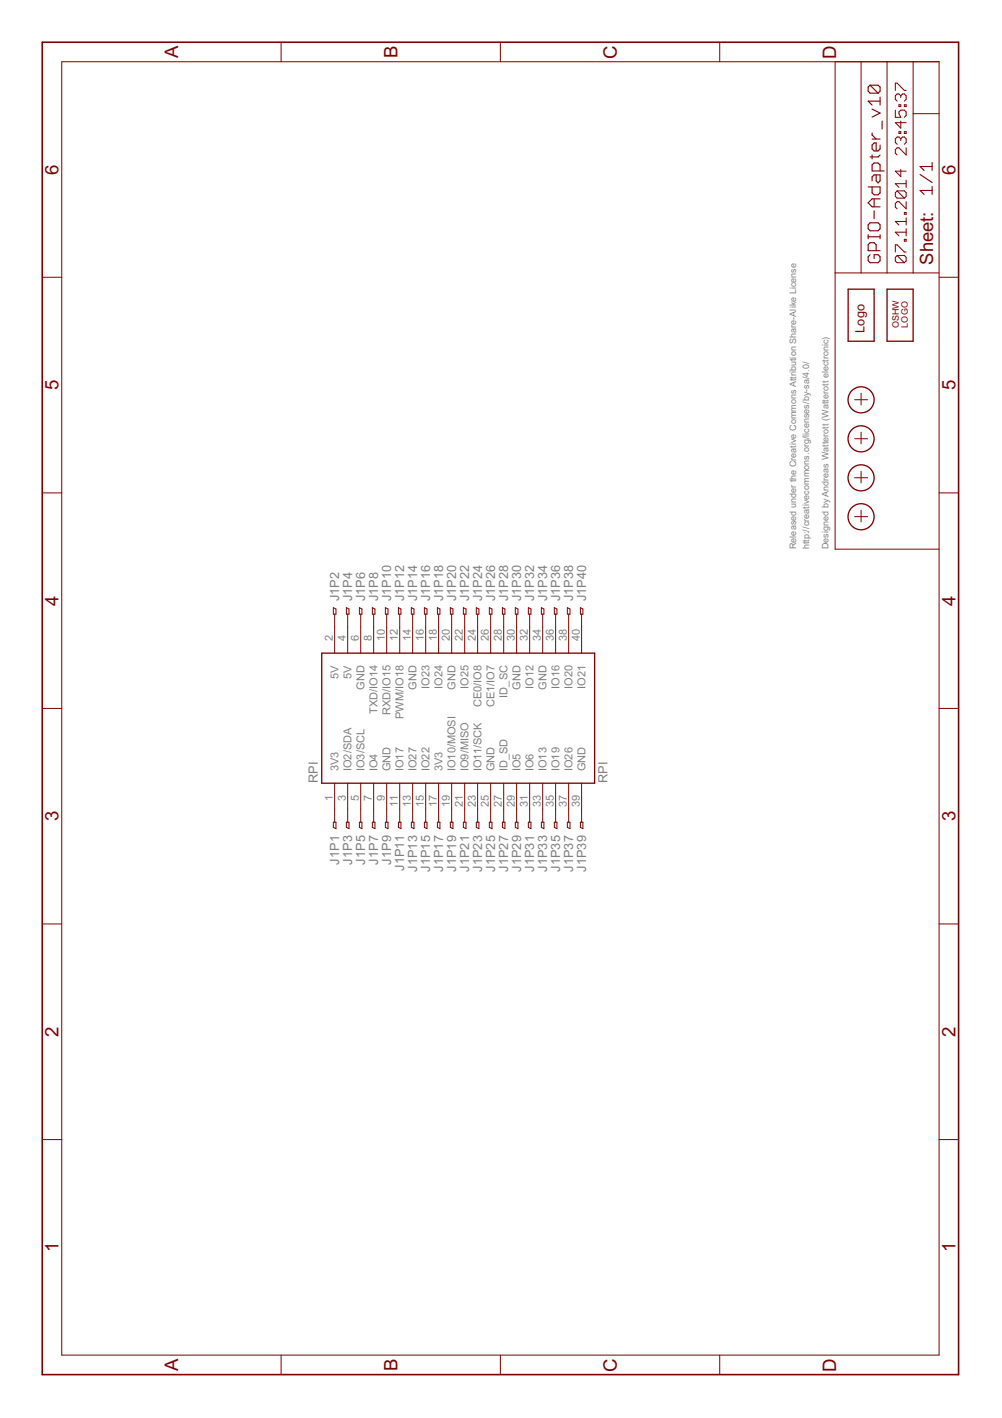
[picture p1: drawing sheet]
<svg xmlns="http://www.w3.org/2000/svg" width="210mm" height="297mm" viewBox="0 0 210 297" stroke-linecap="round" stroke-linejoin="round" font-family="sans-serif">
<g fill="none" stroke="#800000" stroke-width=".21">
<path d="M12.9 12.9h183.8v271h-183.8zM58.9 8.8v4.1M104.8 8.8v4.1M150.8 8.8v4.1M174.9 12.9v102.1h21.8M180.4 12.9v44.3M185.8 12.9v44.3M187.6 18.9v-1.5h.3l1.5 1.5h.4M191.3 12.9v44.3M187.6 23.1v1.5h1.1l-.4-.8v-.3l.4-.4h.7l.4 .4v.7l-.4 .4M187.9 40l-.3 .4v.7l.3 .4h1.5M187.9 40h1.5l.4 .4v.7l-.4 .4"/>
<path d="M187.9 40l1.5 1.5M188.3 21.9h.4v.4h-.4zM188.3 27.6h.4v.4h-.4zM188.7 20.1l-.4-.4h-.4l-.3 .4v.7l.3 .4M188.7 29.1l-.4-.4h-.4l-.3 .4v.7l.3 .4M188.7 20.1l.4-.4h.3l.4 .4v.7l-.4 .4M188.7 29.1l.4-.4h.3l.4 .4v.7l-.4 .4M188.7 35.5v1.5l-1.1-1.1h2.2M188.7 20.1v.3M188.7 25.3v1.5l-1.1-1.1h2.2M188.7 29.1v.4M189.4 21.9h.4v.4h-.4z"/>
<path d="M189.4 27.6h.4v.4h-.4zM189.8 31v1.5l-1.5-1.5h-.4l-.3 .3v.8l.3 .4M189.8 37.7v1.5M189.8 38.5h-2.2l.7 .7M191.3 23.8h5.4M8.8 58.1h4.1M174.9 57.2h21.8M187.6 52.8v-1.5h.3l1.5 1.5h.4M187.9 53.5l-.3 .4v.8l.3 .3h1.5M187.9 53.5h1.5l.4 .4v.8l-.4 .3M187.9 53.5l1.5 1.5M189.4 44.5h.4v.4h-.4z"/>
<path d="M189.4 50.1h.4v.4h-.4zM189.8 42.2v1.6l-1.5-1.6h-.4l-.3 .4v.8l.3 .4M189.8 45.6v1.5M189.8 47.9v1.5M189.8 48.6h-2.2l.7 .8M189.8 46.4h-2.2l.7 .7M196.7 58.1h4.1M179 91.9h2.8M179 83.7h2.8M180.4 82.4v2.4M180.4 90.5v2.5M180.4 98.7v2.5"/>
<path d="M8.8 103.3h4.1M179 108.2h2.8M179 100.1h2.8M180.4 106.9v2.4M196.7 103.3h4.1M69.8 127.3l.6 .3v1.1h-.6zM70.1 128.7v8.1M72.6 127.3l.5 .3v1.1h-.5zM72.8 128.7v8.1M75.3 127.3l.5 .3v1.1h-.5zM75.6 128.7v8.1M78 127.3l.5 .3v1.1h-.5z"/>
<path d="M78.3 128.7v8.1M80.7 127.3l.6 .3v1.1h-.6zM81 128.7v8.1M83.5 127.3l.5 .3v1.1h-.5zM83.7 128.7v8.1M86.2 127.3l.5 .3v1.1h-.5zM86.4 128.7v8.1M88.9 127.3l.6 .3v1.1h-.6zM89.2 128.7v8.1M91.6 127.3l.6 .3v1.1h-.6zM91.9 128.7v8.1M94.3 127.3l.6 .3v1.1h-.6z"/>
<path d="M94.6 128.7v8.1M97.1 127.3l.5 .3v1.1h-.5zM97.3 128.7v8.1M99.8 127.3l.5 .3v1.1h-.5zM100.1 128.7v8.1M102.5 127.3l.6 .3v1.1h-.6zM102.8 128.7v8.1M105.2 127.3l.6 .3v1.1h-.6zM105.5 128.7v8.1M107.9 127.3l.6 .3v1.1h-.6zM108.2 128.7v8.1M110.7 127.3l.5 .3v1.1h-.5z"/>
<path d="M111 128.7v8.1M113.4 127.3l.5 .3v1.1h-.5zM113.7 128.7v8.1M116.1 127.3l.6 .3v1.1h-.6zM116.4 128.7v8.1M118.9 127.3l.5 .3v1.1h-.5zM119.1 128.7v8.1M121.6 127.3l.5 .3v1.1h-.5zM121.8 128.7v8.1M8.8 148.4h4.1M196.7 148.4h4.1M69.8 172.2h.6v1.4l-.6-.3z"/>
<path d="M70.1 164.1v8.1M72.6 172.2h.5v1.4l-.5-.3zM72.8 164.1v8.1M75.3 172.2h.5v1.4l-.5-.3zM75.6 164.1v8.1M78 172.2h.5v1.4l-.5-.3zM78.3 164.1v8.1M80.7 172.2h.6v1.4l-.6-.3zM81 164.1v8.1M83.5 172.2h.5v1.4l-.5-.3zM83.7 164.1v8.1M86.2 172.2h.5v1.4l-.5-.3z"/>
<path d="M86.4 164.1v8.1M88.9 172.2h.6v1.4l-.6-.3zM89.2 164.1v8.1M91.6 172.2h.6v1.4l-.6-.3zM91.9 164.1v8.1M94.3 172.2h.6v1.4l-.6-.3zM94.6 164.1v8.1M97.1 172.2h.5v1.4l-.5-.3zM97.3 164.1v8.1M99.8 172.2h.5v1.4l-.5-.3zM100.1 164.1v8.1M102.5 172.2h.6v1.4l-.6-.3z"/>
<path d="M102.8 164.1v8.1M105.2 172.2h.6v1.4l-.6-.3zM105.5 164.1v8.1M107.9 172.2h.6v1.4l-.6-.3zM108.2 164.1v8.1M110.7 172.2h.5v1.4l-.5-.3zM111 164.1v8.1M113.4 172.2h.5v1.4l-.5-.3zM113.7 164.1v8.1M116.1 172.2h.6v1.4l-.6-.3zM116.4 164.1v8.1M118.9 172.2h.5v1.4l-.5-.3z"/>
<path d="M119.1 164.1v8.1M121.6 172.2h.5v1.4l-.5-.3zM121.8 164.1v8.1M8.8 193.5h4.1M196.7 193.5h4.1M8.8 238.7h4.1M196.7 238.7h4.1M58.9 283.9v4.1M104.8 283.9v4.1M150.8 283.9v4.1"/>
</g>
<g fill="none" stroke="#800000" stroke-width=".28">
<path d="M177.7 60.6h5.4v10.9h-5.4zM185.8 60.6h5.5v10.9h-5.5zM67.4 136.8h57.2v27.3h-57.2z"/>
<circle cx="180.4" cy="83.8" r="2.73"/>
<circle cx="180.4" cy="91.9" r="2.73"/>
<circle cx="180.4" cy="108.2" r="2.73"/>
<circle cx="180.4" cy="100.1" r="2.73"/>
</g>
<path d="M8.8 8.8h192v279.2h-192z" fill="none" stroke="#800000" stroke-width=".34"/>
<g fill="none" stroke="#800000" stroke-width=".23">
<path d="M182.3 17.8l-.4 .4v.9l.4 .4h1.6M182.3 17.8h1.6l.5 .4v.9l-.5 .4M182.3 17.8l1.6 1.7M181.9 39.2h2.5v1.2l-.5 .4h-.8l-.4-.4v-1.2M182.7 27.9v.4l.8 .8M182.7 32.5v.8M182.7 29.1h1.7M182.7 22.9l1.7 .8-1.7 .8M183.5 36.6v1.3l.4 .4 .5-.4v-1.3h-1.3l-.4 .5v.8M184.4 20.3v1.7M184.4 30.4v.8l-.5 .4h-.8l-.4-.4v-.8l.4-.4h.4v1.6M184.4 35.8v-1.3l-.5-.4h-.8l-.4 .4v1.3h2.5"/>
<path d="M184.4 32.5l-.5 .4h-1.6M184.4 21.2h-2.5l.8 .8M184.8 25.4v1.6M192.7 36.6l2.6 1.6M195.3 39.9h-2.6l.9 .8M195.3 34v1.7M195.3 39.1v1.6M195.3 34.9h-2.6l.9 .8M181.9 49.2v.8M181.9 49.6h2.5M182.3 53.4l-.4 .4v.8l.4 .4h1.6l.5-.4v-.8l-.5-.4h-.8v.8M182.3 46.7h1.6l.5 .4v.8l-.5 .4h-1.6l-.4-.4v-.8z"/>
<path d="M183.1 41.7v1.6M183.1 44.2v1.6M183.5 52.5v-1.2l-.4-.5h-.8l-.4 .5v1.2h2.5M184.4 49.2v.8M184.4 41.7h-1.7l-.8 .8 .8 .8h1.7"/>
</g>
<g font-size="4.4" fill="#800000">
<text x="37.3" y="12.2" transform="rotate(-90 37.3 12.2)">A</text>
<text x="83.2" y="12.2" transform="rotate(-90 83.2 12.2)">B</text>
<text x="129.2" y="12.3" transform="rotate(-90 129.2 12.3)">C</text>
<text x="175.1" y="12.3" transform="rotate(-90 175.1 12.3)">D</text>
<text x="12.3" y="36.6" transform="rotate(-90 12.3 36.6)">6</text>
<text x="200.2" y="36.6" transform="rotate(-90 200.2 36.6)">6</text>
<text x="12.3" y="81.7" transform="rotate(-90 12.3 81.7)">5</text>
<text x="200.2" y="81.7" transform="rotate(-90 200.2 81.7)">5</text>
<text x="12.3" y="126.9" transform="rotate(-90 12.3 126.9)">4</text>
<text x="200.2" y="126.9" transform="rotate(-90 200.2 126.9)">4</text>
<text x="12.3" y="172.1" transform="rotate(-90 12.3 172.1)">3</text>
<text x="200.2" y="172.1" transform="rotate(-90 200.2 172.1)">3</text>
<text x="12.3" y="217.2" transform="rotate(-90 12.3 217.2)">2</text>
<text x="200.2" y="217.2" transform="rotate(-90 200.2 217.2)">2</text>
<text x="12.3" y="262.4" transform="rotate(-90 12.3 262.4)">1</text>
<text x="200.2" y="262.4" transform="rotate(-90 200.2 262.4)">1</text>
<text x="37.3" y="287.2" transform="rotate(-90 37.3 287.2)">A</text>
<text x="83.2" y="287.2" transform="rotate(-90 83.2 287.2)">B</text>
<text x="129.2" y="287.3" transform="rotate(-90 129.2 287.3)">C</text>
<text x="175.1" y="287.3" transform="rotate(-90 175.1 287.3)">D</text>
</g>
<text font-size="4.3" fill="#800000" x="195.5" y="55.4" transform="rotate(-90 195.5 55.4)">Sheet:</text>
<text font-size="3" fill="#800000" x="181.1" y="69.7" transform="rotate(-90 181.1 69.7)">Logo</text>
<g font-size="3" fill="#808080">
<text x="71.1" y="125.9" transform="rotate(-90 71.1 125.9)">J1P2</text>
<text x="73.8" y="125.9" transform="rotate(-90 73.8 125.9)">J1P4</text>
<text x="76.5" y="125.9" transform="rotate(-90 76.5 125.9)">J1P6</text>
<text x="79.2" y="125.9" transform="rotate(-90 79.2 125.9)">J1P8</text>
<text x="82" y="125.9" transform="rotate(-90 82 125.9)">J1P10</text>
<text x="84.7" y="125.9" transform="rotate(-90 84.7 125.9)">J1P12</text>
<text x="87.4" y="125.9" transform="rotate(-90 87.4 125.9)">J1P14</text>
<text x="90.1" y="125.9" transform="rotate(-90 90.1 125.9)">J1P16</text>
<text x="92.8" y="125.9" transform="rotate(-90 92.8 125.9)">J1P18</text>
<text x="95.6" y="125.9" transform="rotate(-90 95.6 125.9)">J1P20</text>
<text x="98.3" y="125.9" transform="rotate(-90 98.3 125.9)">J1P22</text>
<text x="101" y="125.9" transform="rotate(-90 101 125.9)">J1P24</text>
<text x="103.7" y="125.9" transform="rotate(-90 103.7 125.9)">J1P26</text>
<text x="106.5" y="125.9" transform="rotate(-90 106.5 125.9)">J1P28</text>
<text x="109.2" y="125.9" transform="rotate(-90 109.2 125.9)">J1P30</text>
<text x="111.9" y="125.9" transform="rotate(-90 111.9 125.9)">J1P32</text>
<text x="114.6" y="125.9" transform="rotate(-90 114.6 125.9)">J1P34</text>
<text x="117.4" y="125.9" transform="rotate(-90 117.4 125.9)">J1P36</text>
<text x="120.1" y="125.9" transform="rotate(-90 120.1 125.9)">J1P38</text>
<text x="122.8" y="125.9" transform="rotate(-90 122.8 125.9)">J1P40</text>
<text x="66.6" y="164.1" transform="rotate(-90 66.6 164.1)">RPI</text>
<text x="127.3" y="164.1" transform="rotate(-90 127.3 164.1)">RPI</text>
<text x="71.1" y="181.1" transform="rotate(-90 71.1 181.1)">J1P1</text>
<text x="73.8" y="181.1" transform="rotate(-90 73.8 181.1)">J1P3</text>
<text x="76.5" y="181.1" transform="rotate(-90 76.5 181.1)">J1P5</text>
<text x="79.2" y="181.1" transform="rotate(-90 79.2 181.1)">J1P7</text>
<text x="82" y="181.1" transform="rotate(-90 82 181.1)">J1P9</text>
<text x="84.7" y="182.4" transform="rotate(-90 84.7 182.4)">J1P11</text>
<text x="87.4" y="182.6" transform="rotate(-90 87.4 182.6)">J1P13</text>
<text x="90.1" y="182.6" transform="rotate(-90 90.1 182.6)">J1P15</text>
<text x="92.8" y="182.6" transform="rotate(-90 92.8 182.6)">J1P17</text>
<text x="95.6" y="182.6" transform="rotate(-90 95.6 182.6)">J1P19</text>
<text x="98.3" y="182.6" transform="rotate(-90 98.3 182.6)">J1P21</text>
<text x="101" y="182.6" transform="rotate(-90 101 182.6)">J1P23</text>
<text x="103.7" y="182.6" transform="rotate(-90 103.7 182.6)">J1P25</text>
<text x="106.5" y="182.6" transform="rotate(-90 106.5 182.6)">J1P27</text>
<text x="109.2" y="182.6" transform="rotate(-90 109.2 182.6)">J1P29</text>
<text x="111.9" y="182.6" transform="rotate(-90 111.9 182.6)">J1P31</text>
<text x="114.6" y="182.6" transform="rotate(-90 114.6 182.6)">J1P33</text>
<text x="117.4" y="182.6" transform="rotate(-90 117.4 182.6)">J1P35</text>
<text x="120.1" y="182.6" transform="rotate(-90 120.1 182.6)">J1P37</text>
<text x="122.8" y="182.6" transform="rotate(-90 122.8 182.6)">J1P39</text>
</g>
<g font-size="2.6" fill="#808080">
<text x="69.7" y="134.3" transform="rotate(-90 69.7 134.3)">2</text>
<text x="72.5" y="134.3" transform="rotate(-90 72.5 134.3)">4</text>
<text x="75.2" y="134.3" transform="rotate(-90 75.2 134.3)">6</text>
<text x="77.9" y="134.3" transform="rotate(-90 77.9 134.3)">8</text>
<text x="80.6" y="134.3" transform="rotate(-90 80.6 134.3)">10</text>
<text x="83.3" y="134.3" transform="rotate(-90 83.3 134.3)">12</text>
<text x="86.1" y="134.3" transform="rotate(-90 86.1 134.3)">14</text>
<text x="88.8" y="134.3" transform="rotate(-90 88.8 134.3)">16</text>
<text x="91.5" y="134.3" transform="rotate(-90 91.5 134.3)">18</text>
<text x="94.2" y="134.3" transform="rotate(-90 94.2 134.3)">20</text>
<text x="97" y="134.3" transform="rotate(-90 97 134.3)">22</text>
<text x="99.7" y="134.3" transform="rotate(-90 99.7 134.3)">24</text>
<text x="102.4" y="134.3" transform="rotate(-90 102.4 134.3)">26</text>
<text x="105.1" y="134.3" transform="rotate(-90 105.1 134.3)">28</text>
<text x="107.8" y="134.3" transform="rotate(-90 107.8 134.3)">30</text>
<text x="110.6" y="134.3" transform="rotate(-90 110.6 134.3)">32</text>
<text x="113.3" y="134.3" transform="rotate(-90 113.3 134.3)">34</text>
<text x="116" y="134.3" transform="rotate(-90 116 134.3)">36</text>
<text x="118.7" y="134.3" transform="rotate(-90 118.7 134.3)">38</text>
<text x="121.5" y="134.3" transform="rotate(-90 121.5 134.3)">40</text>
<text x="70.9" y="142.2" transform="rotate(-90 70.9 142.2)">5V</text>
<text x="73.6" y="142.2" transform="rotate(-90 73.6 142.2)">5V</text>
<text x="76.4" y="144.5" transform="rotate(-90 76.4 144.5)">GND</text>
<text x="79.1" y="149.6" transform="rotate(-90 79.1 149.6)">TXD/IO14</text>
<text x="81.8" y="149.9" transform="rotate(-90 81.8 149.9)">RXD/IO15</text>
<text x="87.3" y="144.5" transform="rotate(-90 87.3 144.5)">GND</text>
<text x="90" y="144.3" transform="rotate(-90 90 144.3)">IO23</text>
<text x="92.7" y="144.3" transform="rotate(-90 92.7 144.3)">IO24</text>
<text x="95.4" y="144.5" transform="rotate(-90 95.4 144.5)">GND</text>
<text x="98.2" y="144.3" transform="rotate(-90 98.2 144.3)">IO25</text>
<text x="100.9" y="148.2" transform="rotate(-90 100.9 148.2)">CE0/IO8</text>
<text x="103.6" y="148.2" transform="rotate(-90 103.6 148.2)">CE1/IO7</text>
<text x="106.3" y="146.1" transform="rotate(-90 106.3 146.1)">ID_SC</text>
<text x="109" y="144.5" transform="rotate(-90 109 144.5)">GND</text>
<text x="111.8" y="144.3" transform="rotate(-90 111.8 144.3)">IO12</text>
<text x="114.5" y="144.5" transform="rotate(-90 114.5 144.5)">GND</text>
<text x="117.2" y="144.3" transform="rotate(-90 117.2 144.3)">IO16</text>
<text x="119.9" y="144.3" transform="rotate(-90 119.9 144.3)">IO20</text>
<text x="122.7" y="144.3" transform="rotate(-90 122.7 144.3)">IO21</text>
<text x="84.5" y="150.7" transform="rotate(-90 84.5 150.7)">PWM/IO18</text>
<text x="70.9" y="161.6" transform="rotate(-90 70.9 161.6)">3V3</text>
<text x="73.7" y="161.6" transform="rotate(-90 73.7 161.6)">IO2/SDA</text>
<text x="76.4" y="161.6" transform="rotate(-90 76.4 161.6)">IO3/SCL</text>
<text x="79.1" y="161.6" transform="rotate(-90 79.1 161.6)">IO4</text>
<text x="81.8" y="161.6" transform="rotate(-90 81.8 161.6)">GND</text>
<text x="84.5" y="161.6" transform="rotate(-90 84.5 161.6)">IO17</text>
<text x="87.3" y="161.6" transform="rotate(-90 87.3 161.6)">IO27</text>
<text x="90" y="161.6" transform="rotate(-90 90 161.6)">IO22</text>
<text x="92.7" y="161.6" transform="rotate(-90 92.7 161.6)">3V3</text>
<text x="95.4" y="161.6" transform="rotate(-90 95.4 161.6)">IO10/MOSI</text>
<text x="98.2" y="161.6" transform="rotate(-90 98.2 161.6)">IO9/MISO</text>
<text x="100.9" y="161.6" transform="rotate(-90 100.9 161.6)">IO11/SCK</text>
<text x="103.6" y="161.6" transform="rotate(-90 103.6 161.6)">GND</text>
<text x="106.3" y="161.6" transform="rotate(-90 106.3 161.6)">ID_SD</text>
<text x="109" y="161.6" transform="rotate(-90 109 161.6)">IO5</text>
<text x="111.8" y="161.6" transform="rotate(-90 111.8 161.6)">IO6</text>
<text x="114.5" y="161.6" transform="rotate(-90 114.5 161.6)">IO13</text>
<text x="117.2" y="161.6" transform="rotate(-90 117.2 161.6)">IO19</text>
<text x="119.9" y="161.6" transform="rotate(-90 119.9 161.6)">IO26</text>
<text x="122.7" y="161.6" transform="rotate(-90 122.7 161.6)">GND</text>
<text x="69.7" y="167.9" transform="rotate(-90 69.7 167.9)">1</text>
<text x="72.5" y="167.9" transform="rotate(-90 72.5 167.9)">3</text>
<text x="75.2" y="167.9" transform="rotate(-90 75.2 167.9)">5</text>
<text x="77.9" y="167.9" transform="rotate(-90 77.9 167.9)">7</text>
<text x="80.6" y="167.9" transform="rotate(-90 80.6 167.9)">9</text>
<text x="83.3" y="169" transform="rotate(-90 83.3 169)">11</text>
<text x="86.1" y="169.1" transform="rotate(-90 86.1 169.1)">13</text>
<text x="88.8" y="169.1" transform="rotate(-90 88.8 169.1)">15</text>
<text x="91.5" y="169.1" transform="rotate(-90 91.5 169.1)">17</text>
<text x="94.2" y="169.1" transform="rotate(-90 94.2 169.1)">19</text>
<text x="97" y="169.1" transform="rotate(-90 97 169.1)">21</text>
<text x="99.7" y="169.1" transform="rotate(-90 99.7 169.1)">23</text>
<text x="102.4" y="169.1" transform="rotate(-90 102.4 169.1)">25</text>
<text x="105.1" y="169.1" transform="rotate(-90 105.1 169.1)">27</text>
<text x="107.8" y="169.1" transform="rotate(-90 107.8 169.1)">29</text>
<text x="110.6" y="169.1" transform="rotate(-90 110.6 169.1)">31</text>
<text x="113.3" y="169.1" transform="rotate(-90 113.3 169.1)">33</text>
<text x="116" y="169.1" transform="rotate(-90 116 169.1)">35</text>
<text x="118.7" y="169.1" transform="rotate(-90 118.7 169.1)">37</text>
<text x="121.5" y="169.1" transform="rotate(-90 121.5 169.1)">39</text>
</g>
<g font-size="2.1" fill="#800000">
<text x="188.3" y="68.8" transform="rotate(-90 188.3 68.8)">OSHW</text>
<text x="190.2" y="68.6" transform="rotate(-90 190.2 68.6)">LOGO</text>
</g>
<g font-size="2.1" fill="#808080">
<text x="166.8" y="115" transform="rotate(-90 166.8 115)">Released under the Creative Commons Attribution Share-Alike License</text>
<text x="169.5" y="115" transform="rotate(-90 169.5 115)">http://creativecommons.org/licenses/by-sa/4.0/</text>
<text x="173.6" y="115" transform="rotate(-90 173.6 115)">Designed by Andreas Watterott (Watterott electronic)</text>
</g>
</svg>
